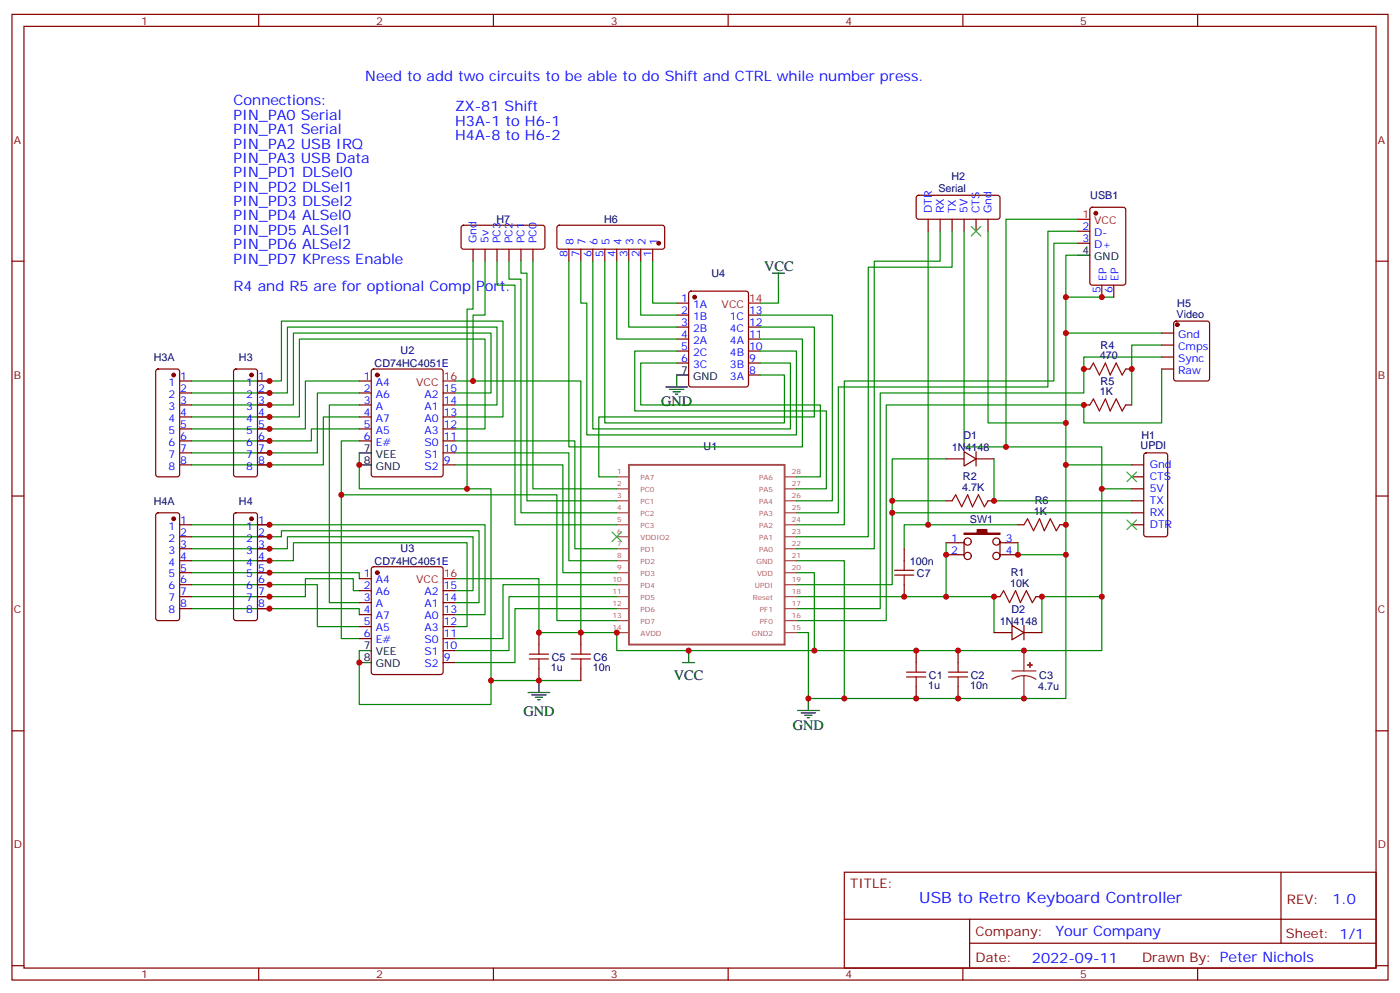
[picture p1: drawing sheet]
<svg xmlns="http://www.w3.org/2000/svg" width="412mm" height="292mm" viewBox="0 0 412 292" stroke-linecap="round" stroke-linejoin="round" font-family="sans-serif">
<g fill="none" stroke="#870000" stroke-width=".35">
<path d="M3.5 4.2h405.4v284.4h-405.4zM7.1 7.8h398.2v277.2h-398.2zM76.2 4.2v3.6M145.3 4.2v3.6M214.5 4.2v3.6M283.6 4.2v3.6M352.8 4.2v3.6M270.1 57.7l.5-.2 23.5 .1 .5 .6-.1 5.9-.6 .5-23.6-.1-.4-.6v-5.7zM3.5 76.9h3.6M136.1 66.5l.4-.2 23.6 .1 .4 .6-.1 5.9-.6 .5-23.5-.1-.5-.6v-5.7zM139.3 73.4v3.5M142.9 73.4v3.5"/>
<path d="M146.4 73.4v3.5M149.9 73.4v3.5M153.5 73.4v3.5M157 73.4v3.5M164.3 66.5l.4-.2h30.4l.5 .2 .2 .5v5.7l-.2 .5-.5 .2h-30.4l-.5-.3-.2-.4v-5.7zM167.6 73.4v3.5M171.1 73.4v3.5M174.6 73.4v3.5M178.2 73.4v3.5M181.7 73.4v3.5M185.2 73.4v3.5M188.7 73.4v3.5"/>
<path d="M192.3 73.4v3.5M273.4 64.6v3.5M276.9 64.6v3.5M280.5 64.6v3.5M284 64.6v3.5M287.5 64.6v3.5M291 64.6v3.5M317.5 71.6h3.5M317.5 68.1h3.5M321.3 61.2l.4-.2h9.2l.7 .5v21.8l-.5 .6-9.4 .1-.6-.5-.1-21.8zM405.3 76.9h3.6M199.3 89.3h3.5"/>
<path d="M199.3 92.8h3.5M199.3 96.3h3.5M199.3 99.8h3.5M203.1 85.9l.5-.2h16.2l.6 .5 .1 27-.5 .7h-16.4l-.7-.4-.1-27.1zM220.5 92.8h3.5M220.5 96.3h3.5M220.5 99.8h3.5M324.6 84v3.5M328.1 84v3.5M342.2 98.1h3.5M346 94.8l.4-.3h9.2l.7 .5v16.5l-.5 .6-9.4 .1-.6-.5-.1-16.5zM46.1 108.9l.5-.2h5.6l.5 .2 .2 .5v30.3l-.2 .5-.5 .2h-5.6l-.5-.2-.2-.5v-30.3z"/>
<path d="M52.9 119.2h3.5M52.9 112.2h3.5M52.9 115.7h3.5M69 108.9l.5-.2h5.6l.5 .2 .2 .5v30.3l-.2 .5-.5 .2h-5.6l-.5-.2-.2-.5v-30.3zM75.8 119.2h3.6M75.8 112.2h3.6M75.8 115.7h3.6M105.8 119.2h3.6M105.8 112.2h3.6M105.8 115.7h3.6M109.6 108.9l.5-.2h19.7l.7 .4v30.6l-.4 .7h-20l-.7-.5v-30.5zM130.5 119.2h3.6"/>
<path d="M130.5 115.7h3.6M199.3 103.4h3.5M199.3 106.9h3.5M220.5 103.4h3.5M220.5 106.9h3.5M220.5 110.4h3.5M319.3 119.2h1.7M319.3 108.7h1.7M331.6 119.2h1.8M331.6 108.7h1.8M342.2 108.7h3.5M342.2 101.6h3.5"/>
<path d="M342.2 105.1h3.5M52.9 136.9h3.5M52.9 122.8h3.5M52.9 126.3h3.5M52.9 129.8h3.5M52.9 133.3h3.5M75.8 136.9h3.6M75.8 122.8h3.6M75.8 126.3h3.6M75.8 129.8h3.6M75.8 133.3h3.6M105.8 122.8h3.6"/>
<path d="M105.8 126.3h3.6M105.8 129.8h3.6M130.5 136.9h3.6M130.5 122.8h3.6M130.5 126.3h3.6M130.5 129.8h3.6M130.5 133.3h3.6M278.7 135.1h5.3M284 133l3.5 2.1-3.5 2.1zM287.5 133v4.2M287.5 135.1h5.3M333.4 136.9h3.5"/>
<path d="M337.1 133.6l.5-.3h5.7l.6 .5 .1 23.5-.5 .7h-5.9l-.6-.4-.1-23.5zM3.5 146h3.6M46.1 151.2l.5-.2h5.6l.5 .2 .2 .5v30.3l-.2 .5-.5 .2h-5.6l-.5-.2-.2-.5v-30.3zM52.9 154.5h3.5M52.9 158h3.5M69 151.2l.5-.2h5.6l.5 .2 .2 .5v30.3l-.2 .5-.5 .2h-5.6l-.5-.2-.2-.5v-30.3zM75.8 154.5h3.6M75.8 158h3.6M278.7 147.5h1.8M278.7 159.8h5.3M284 159.5v4.2M291 147.5h1.8"/>
<path d="M294.6 159.8h5.3M294.6 159.5v4.2M299.9 154.5h1.7M312.2 154.5h1.8M333.4 154.5h3.5M333.4 140.4h3.5M333.4 143.9h3.5M333.4 147.5h3.5M333.4 151h3.5M405.3 146h3.6M52.9 175.7h3.5M52.9 161.6h3.5"/>
<path d="M52.9 165.1h3.5M52.9 168.6h3.5M52.9 172.2h3.5M52.9 179.2h3.5M75.8 175.7h3.6M75.8 161.6h3.6M75.8 165.1h3.6M75.8 168.6h3.6M75.8 172.2h3.6M75.8 179.2h3.6M105.8 170.4h3.6M105.8 173.9h3.6"/>
<path d="M105.8 177.4h3.6M109.6 167.1l.5-.2h19.7l.7 .4v30.6l-.4 .7h-20l-.7-.4v-30.6zM130.5 173.9h3.6M130.5 177.4h3.6M266.3 161.6v3.5M266.3 172.2v3.5M278.7 163.3h5.3M292.8 175.7h1.8M294.6 163.3h5.3M305.2 175.7h1.7M105.8 181h3.6M105.8 184.5h3.6"/>
<path d="M105.8 188h3.6M130.5 181h3.6M130.5 184.5h3.6M130.5 188h3.6M130.5 195.1h3.6M130.5 191.6h3.6M158.7 186.3v3.5M158.7 196.8v3.6M171.1 186.3v3.5M171.1 196.8v3.6M269.9 191.6v3.5M282.2 191.6v3.5"/>
<path d="M292.8 186.3h5.3M298.1 184.1l3.5 2.2-3.5 2.1zM301.6 186.3h5.3M301.6 184.1v4.3M3.5 215.2h3.6M269.9 202.1v3.6M282.2 202.1v3.6M405.3 215.2h3.6M248.7 256.8h156.6v28.2h-156.6zM377.3 256.8v20.9M248.7 270.7h156.5M285.6 277.7h119.6"/>
<path d="M285.6 270.7v14.1M3.5 284.3h3.6M76.2 285v3.6M145.3 285v3.6M214.5 285v3.6M283.6 285v3.6M352.8 285v3.6M405.3 284.3h3.6"/>
<circle cx="285" cy="159.5" r="1.06"/>
<circle cx="293.5" cy="159.5" r="1.06"/>
<circle cx="285" cy="163.7" r="1.06"/>
<circle cx="293.5" cy="163.7" r="1.06"/>
</g>
<g fill="none" stroke="#008700" stroke-width=".35">
<path d="M139.3 76.9v14.1h-1.7v52.9M142.9 76.9v15.9h-3.6v19.4M146.4 76.9v7.1h5.3v70.5h30M149.9 76.9v5.3h3.6v68.8h28.2M153.5 76.9v3.5h1.7v67.1h26.5M157 76.9v67h24.7M167.6 76.9v54.7h68.8v-31.8h-12.4M171.1 76.9v12.4h1.8v38.8h61.7v-24.7h-10.6M174.6 76.9v49.4h58.2v-19.4h-8.8M178.2 76.9v47.6h52.9v-14.1h-7.1M181.7 76.9v22.9h17.6M185.2 76.9v19.4h14.1"/>
<path d="M188.7 76.9v15.9h10.6M192.3 76.9v12.4h7M273.4 68.1v86.4h-7.1v7.1M276.9 68.1v8.8h-19.4v84.7h-22.9M280.5 68.1v10.6h-24.7v79.3h-21.2M284 68.1v63.5h40.6v12.3h8.8M291 68.1v56.4h23M317.5 68.1h-8.8v45.8h-61.8v37.1h-12.3M317.5 71.6h-7.1v40.6h-61.7v42.3h-14.1M317.5 64.6h-21.2v67M317.5 75.1h-3.5v49.4M224 92.8h21.2v54.7h-10.6"/>
<path d="M224 96.3h15.9v26.5h-63.5v17.6h5.3M229.3 84v5.3h-5.3M314 87.5h14.1M314 98.1h28.2M56.4 115.7h28.3v-19.4h61.7v22.9h-12.3M56.4 112.2h26.5v-17.7h65.3v28.3h-14.1M105.8 115.7h-12.3v17.6h-37.1M105.8 112.2h-15.8v14.1h-33.6M105.8 119.2h-8.8v58.2h8.8M134.1 112.2h37v74.1h10.6v5.3h142.9v-47.7M134.1 115.7h10.5v-17.6h-58.2v21.1h-30M199.3 103.4h-12.3v17.6h56.4v22.9h-8.8"/>
<path d="M199.3 106.9h-10.6v12.3h53v21.2h-7.1M342.2 108.7v15.8h-22.9v-5.3h-58.2v63.5h-26.5M342.2 105.1h-22.9v10.6h-60v63.5h-24.7M342.2 101.6h-8.8v17.6M56.4 122.8h31.8v-23h54.7v26.5h-8.8M105.8 122.8h-10.6v14.1h-38.8M105.8 126.3h-14.1v3.5h-35.3M105.8 133.3v10.6h38.8v56.5h26.5M105.8 129.8h-5.3v15.9h63.5v37h17.7M134.1 129.8h35.2v31.8h12.4M134.1 133.3h33.5v31.8h14.1M134.1 136.9h31.7v31.7h15.9"/>
<path d="M278.7 135.1h-15.9v37.1h-28.2M292.8 135.1v12.4h40.6M314 124.5v81.2h-75.9v-19.4h-3.5M314 136.9h19.4M56.4 154.5h86.5v26.5h-8.8M56.4 158h26.5v-1.7h58.2v21.1h-7M100.5 145.7v42.3h5.3M262.8 151h70.6M262.8 147.5h15.9M273.4 154.5h26.5M278.7 159.8v15.9M299.9 159.8v3.5h14.1"/>
<path d="M56.4 161.6h28.3v-3.6h54.6v15.9h-5.2M56.4 165.1h30v-5.3h51.2v24.7h-3.5M56.4 168.6h49.4v1.8M56.4 172.2h37.1v12.3h12.3M56.4 179.2h49.4v1.8M105.8 173.9h-1.7v-3.5h-14.1v5.3h-33.6M134.1 170.4h24.6v15.9h12.4M181.7 172.2h-33.5v15.8h-14.1M181.7 175.7h-31.8v15.9h-15.8M181.7 179.2h-30v15.9h-17.6M234.6 175.7h58.2v10.6M234.6 168.6h5.3v23"/>
<path d="M234.6 165.1h14.1v40.6M324.6 175.7h-17.7v10.6M105.8 191.6v15.8h38.8v-7"/>
</g>
<g fill="none" stroke="#a10000" stroke-width=".35">
<path d="M321 119.2l1.1-1.7 1.7 3.5 1.8-3.5 1.4 3.5 1.8-3.5 1.8 3.5 1-1.8M321 108.7l1.1-1.8 1.7 3.5 1.8-3.5 1.4 3.5 1.8-3.5 1.8 3.5 1-1.7M280.5 147.5l1-1.8 1.8 3.5 1.7-3.5 1.5 3.5 1.7-3.5 1.8 3.5 1-1.7M301.6 154.5l1.1-1.7 1.7 3.5 1.8-3.5 1.4 3.5 1.8-3.5 1.7 3.5 1.1-1.8M263.5 167.9h5.7M263.5 169.3h5.7M266.3 165.1v2.8M266.3 169.3v2.9M294.6 175.7l1-1.8 1.8 3.5 1.8-3.5 1.4 3.5 1.7-3.5 1.8 3.5 1.1-1.7M155.9 194h5.7M155.9 192.6h5.7M158.7 189.8v2.8"/>
<path d="M158.7 194v2.8M168.3 194h5.6M168.3 192.6h5.6M171.1 189.8v2.8M171.1 194v2.8M267.1 199.3h5.6M267.1 197.9h5.6M269.9 195.1v2.8M269.9 199.3v2.8M279.4 199.3h5.6M279.4 197.9h5.6M282.2 195.1v2.8"/>
<path d="M282.2 199.3v2.8"/>
</g>
<g fill="#870000" stroke="#870000" stroke-width=".35">
<path d="M284 157h3.9v-1.1h2.8v1.1h3.9v.3h-10.6z"/>
<circle cx="346.8" cy="95.6" r=".53"/>
<circle cx="322.8" cy="62.8" r=".53"/>
<circle cx="74.1" cy="110.4" r=".53"/>
<circle cx="74.1" cy="152.8" r=".53"/>
<circle cx="111.1" cy="168.6" r=".53"/>
<circle cx="111.1" cy="110.4" r=".53"/>
<circle cx="204.6" cy="87.5" r=".53"/>
<circle cx="194" cy="71.6" r=".53"/>
<circle cx="51.2" cy="110.4" r=".53"/>
<circle cx="51.2" cy="152.8" r=".53"/>
</g>
<g fill="none" stroke="#000" stroke-width=".35">
<path d="M317.5 75.1h3.5M227.5 80.4h3.6M229.3 80.4v3.6M196.1 113.9h6.4M197.2 114.7h4.2M198.3 115.4h2.1M199 116.1h.7M202.8 110.4h-3.5v3.5M105.8 133.3h3.6M105.8 136.9h3.6M105.8 195.1h3.6M105.8 191.6h3.6"/>
<path d="M201.1 195.1h3.5M202.8 191.6v3.5M155.6 203.9h6.3M156.6 204.6h4.3M157.7 205.3h2.1M158.4 206h.7M158.7 200.4v3.5M234.9 209.2h6.4M236 209.9h4.2M237.1 210.6h2.1M237.8 211.3h.7M238.1 205.7v3.5"/>
</g>
<path d="M317.5 64.6h3.5M220.5 89.3h3.5M130.5 112.2h3.6M130.5 170.4h3.6" fill="none" stroke="#f00" stroke-width=".35"/>
<path d="M185.3 136.9h45.8v52.9h-45.8z" fill="none" stroke="#a64a4a" stroke-width=".56"/>
<g fill="none" stroke="#a64a4a" stroke-width=".35">
<path d="M181.7 151h3.5M181.7 154.5h3.5M181.7 158h3.5M181.7 147.5h3.5M181.7 143.9h3.5M181.7 140.4h3.5M231.1 151h3.5M231.1 154.5h3.5M231.1 158h3.5M231.1 147.5h3.5M231.1 143.9h3.5M231.1 140.4h3.5"/>
<path d="M181.7 175.7h3.5M181.7 179.2h3.5M181.7 165.1h3.5M181.7 172.2h3.5M181.7 161.6h3.5M181.7 168.6h3.5M231.1 175.7h3.5M231.1 179.2h3.5M231.1 165.1h3.5M231.1 172.2h3.5M231.1 161.6h3.5M231.1 168.6h3.5"/>
<path d="M181.7 182.7h3.5M181.7 186.3h3.5M231.1 182.7h3.5M231.1 186.3h3.5"/>
</g>
<path d="M298.1 197.6h7.1M301.6 199l-1.8 .2-1.7 .8M301.6 199l1.9 .2 1.7 .8M301.6 191.6v6M301.6 199v6.7" fill="none" stroke="#8c2424" stroke-width=".35"/>
<g fill="#8c2424" stroke="#8c2424" stroke-width=".35">
<path d="M302.7 195.8h1.4z"/>
<path d="M303.4 195.1v1.4z"/>
</g>
<path d="M286.1 66.7l2.8 2.8M288.9 66.7l-2.8 2.8M332 139l2.8 2.8M334.8 139l-2.8 2.8M180.3 156.6l2.8 2.9M183.1 156.6l-2.8 2.9M332 153.1l2.8 2.8M334.8 153.1l-2.8 2.8" fill="none" stroke="#3c3" stroke-width=".35"/>
<g fill="#c00">
<circle cx="324.6" cy="87.5" r=".88"/>
<circle cx="314" cy="87.5" r=".88"/>
<circle cx="319.3" cy="119.2" r=".88"/>
<circle cx="319.3" cy="108.7" r=".88"/>
<circle cx="269.9" cy="191.6" r=".88"/>
<circle cx="269.9" cy="205.7" r=".88"/>
<circle cx="282.2" cy="191.6" r=".88"/>
<circle cx="282.2" cy="205.7" r=".88"/>
<circle cx="273.4" cy="154.5" r=".88"/>
<circle cx="314" cy="154.5" r=".88"/>
<circle cx="278.7" cy="163.3" r=".88"/>
<circle cx="278.7" cy="175.7" r=".88"/>
<circle cx="266.3" cy="175.7" r=".88"/>
<circle cx="292.8" cy="175.7" r=".88"/>
<circle cx="306.9" cy="175.7" r=".88"/>
<circle cx="324.6" cy="175.7" r=".88"/>
<circle cx="299.9" cy="163.3" r=".88"/>
<circle cx="292.8" cy="147.5" r=".88"/>
<circle cx="314" cy="136.9" r=".88"/>
<circle cx="324.6" cy="143.9" r=".88"/>
<circle cx="333.4" cy="108.7" r=".88"/>
<circle cx="296.3" cy="131.6" r=".88"/>
<circle cx="314" cy="98.1" r=".88"/>
<circle cx="314" cy="124.5" r=".88"/>
<circle cx="262.8" cy="151" r=".88"/>
<circle cx="262.8" cy="147.5" r=".88"/>
<circle cx="239.9" cy="191.6" r=".88"/>
<circle cx="314" cy="163.3" r=".88"/>
<circle cx="248.7" cy="205.7" r=".88"/>
<circle cx="238.1" cy="205.7" r=".88"/>
<circle cx="158.8" cy="200.4" r=".88"/>
<circle cx="301.6" cy="191.6" r=".88"/>
<circle cx="301.6" cy="205.7" r=".88"/>
<circle cx="171.1" cy="186.3" r=".88"/>
<circle cx="181.7" cy="186.3" r=".88"/>
<circle cx="202.8" cy="191.6" r=".88"/>
<circle cx="158.8" cy="186.3" r=".88"/>
<circle cx="144.6" cy="200.4" r=".88"/>
<circle cx="100.5" cy="145.7" r=".88"/>
<circle cx="105.8" cy="195.1" r=".88"/>
<circle cx="105.8" cy="136.9" r=".88"/>
<circle cx="79.4" cy="112.2" r=".88"/>
<circle cx="79.4" cy="115.7" r=".88"/>
<circle cx="79.4" cy="119.2" r=".88"/>
<circle cx="79.4" cy="122.8" r=".88"/>
<circle cx="79.4" cy="126.3" r=".88"/>
<circle cx="79.4" cy="129.8" r=".88"/>
<circle cx="79.4" cy="133.3" r=".88"/>
<circle cx="79.4" cy="136.9" r=".88"/>
<circle cx="79.4" cy="154.5" r=".88"/>
<circle cx="79.4" cy="158" r=".88"/>
<circle cx="79.4" cy="161.6" r=".88"/>
<circle cx="79.4" cy="165.1" r=".88"/>
<circle cx="79.4" cy="168.6" r=".88"/>
<circle cx="79.4" cy="172.2" r=".88"/>
<circle cx="79.4" cy="175.7" r=".88"/>
<circle cx="79.4" cy="179.2" r=".88"/>
<circle cx="139.3" cy="112.2" r=".88"/>
<circle cx="137.6" cy="143.9" r=".88"/>
</g>
<text font-size="4.6" fill="#00f" x="270.8" y="265.8">USB to Retro Keyboard Controller</text>
<g font-size="4.2" fill="#00f">
<text x="107.6" y="24">Need to add two circuits to be able to do Shift and CTRL while number press.</text>
<text x="68.8" y="31">Connections:</text>
<text x="68.8" y="35.3">PIN_PA0 Serial</text>
<text x="134.1" y="32.8">ZX-81 Shift</text>
<text x="68.8" y="39.5">PIN_PA1 Serial</text>
<text x="134.1" y="37">H3A-1 to H6-1</text>
<text x="134.1" y="41.3">H4A-8 to H6-2</text>
<text x="68.8" y="43.7">PIN_PA2 USB IRQ</text>
<text x="68.8" y="48">PIN_PA3 USB Data</text>
<text x="68.8" y="52.2">PIN_PD1 DLSel0</text>
<text x="68.8" y="56.4">PIN_PD2 DLSel1</text>
<text x="68.8" y="60.7">PIN_PD3 DLSel2</text>
<text x="68.8" y="64.9">PIN_PD4 ALSel0</text>
<text x="68.8" y="69.1">PIN_PD5 ALSel1</text>
<text x="68.8" y="73.4">PIN_PD6 ALSel2</text>
<text x="68.8" y="77.6">PIN_PD7 KPress Enable</text>
<text x="68.8" y="85.7">R4 and R5 are for optional Comp Port.</text>
<text x="392.5" y="266.1">1.0</text>
<text x="310.9" y="275.6">Your Company</text>
<text x="304" y="283.4">2022-09-11</text>
</g>
<g font-size="4.2">
<text x="225.1" y="79.7">VCC</text>
<text x="194.7" y="119.6">GND</text>
<text x="198.5" y="200.1">VCC</text>
<text x="154.2" y="210.7">GND</text>
<text x="233.5" y="214.8">GND</text>
</g>
<g font-size="3.9" fill="#800">
<text x="250.5" y="261.4">TITLE:</text>
<text x="379.1" y="266.1">REV:</text>
<text x="287.4" y="275.6">Company:</text>
<text x="378.7" y="276.2">Sheet: 1/1</text>
<text x="287.4" y="283.3">Date:</text>
<text x="336.4" y="283.4">Drawn By: Peter Nichols</text>
</g>
<g font-size="3.2" fill="#800">
<text x="41.6" y="7.2">1</text>
<text x="110.8" y="7.2">2</text>
<text x="179.9" y="7.2">3</text>
<text x="249.1" y="7.2">4</text>
<text x="318.2" y="7.2">5</text>
<text x="4.1" y="42.3">A</text>
<text x="405.9" y="42.3">A</text>
<text x="4.1" y="111.5">B</text>
<text x="405.9" y="111.5">B</text>
<text x="4.1" y="180.6">C</text>
<text x="405.9" y="180.6">C</text>
<text x="4.1" y="249.8">D</text>
<text x="405.9" y="249.8">D</text>
<text x="41.6" y="288">1</text>
<text x="110.8" y="288">2</text>
<text x="179.9" y="288">3</text>
<text x="249.1" y="288">4</text>
<text x="318.2" y="288">5</text>
</g>
<g font-size="3.2" fill="#000080">
<text x="280.3" y="53.1">H2</text>
<text x="276.4" y="56.4">Serial</text>
<text x="321.2" y="58.6">USB1</text>
<text x="146.2" y="65.7">H7</text>
<text x="178" y="65.7">H6</text>
<text x="209.6" y="81.5">U4</text>
<text x="346.6" y="93.5">Video</text>
<text x="346.8" y="90.3">H5</text>
<text x="45.3" y="106.3">H3A</text>
<text x="70.4" y="106.3">H3</text>
<text x="118" y="104.2">U2</text>
<text x="324" y="105.8">470</text>
<text x="324.2" y="102.7">R4</text>
<text x="110.4" y="108.1">CD74HC4051E</text>
<text x="324.2" y="113.2">R5</text>
<text x="324" y="116.4">1K</text>
<text x="283.8" y="129.2">D1</text>
<text x="336.2" y="129.1">H1</text>
<text x="207.3" y="132.5">U1</text>
<text x="280.4" y="132.8">1N4148</text>
<text x="336" y="132.3">UPDI</text>
<text x="283.6" y="141.3">R2</text>
<text x="45.3" y="148.6">H4A</text>
<text x="70.4" y="148.6">H4</text>
<text x="283.4" y="144.6">4.7K</text>
<text x="304.8" y="148.5">R6</text>
<text x="285.7" y="153.9">SW1</text>
<text x="304.6" y="151.7">1K</text>
<text x="110.4" y="166.3">CD74HC4051E</text>
<text x="118" y="162.5">U3</text>
<text x="268" y="166.2">100n</text>
<text x="270.1" y="169.8">C7</text>
<text x="297.5" y="172.9">10K</text>
<text x="297.8" y="169.7">R1</text>
<text x="294.5" y="183.9">1N4148</text>
<text x="297.9" y="180.4">D2</text>
<text x="162.3" y="197.7">1u</text>
<text x="162.5" y="194.5">C5</text>
<text x="174.6" y="197.7">10n</text>
<text x="174.9" y="194.5">C6</text>
<text x="273.4" y="203">1u</text>
<text x="273.6" y="199.8">C1</text>
<text x="285.8" y="203">10n</text>
<text x="286" y="199.8">C2</text>
<text x="305.9" y="203.1">4.7u</text>
<text x="306.2" y="199.8">C3</text>
</g>
<g font-size="3.2" fill="#00f">
<text x="274.5" y="62.8" transform="rotate(-90 274.5 62.8)">DTR</text>
<text x="278" y="62.8" transform="rotate(-90 278 62.8)">RX</text>
<text x="281.5" y="62.8" transform="rotate(-90 281.5 62.8)">TX</text>
<text x="285" y="62.8" transform="rotate(-90 285 62.8)">5V</text>
<text x="288.6" y="62.8" transform="rotate(-90 288.6 62.8)">CTS</text>
<text x="292.1" y="62.8" transform="rotate(-90 292.1 62.8)">Gnd</text>
<text x="140.4" y="71.6" transform="rotate(-90 140.4 71.6)">Gnd</text>
<text x="143.9" y="71.6" transform="rotate(-90 143.9 71.6)">5v</text>
<text x="147.5" y="71.6" transform="rotate(-90 147.5 71.6)">PC3</text>
<text x="151" y="71.6" transform="rotate(-90 151 71.6)">PC2</text>
<text x="154.5" y="71.6" transform="rotate(-90 154.5 71.6)">PC1</text>
<text x="158" y="71.6" transform="rotate(-90 158 71.6)">PC0</text>
<text x="318.8" y="71.3">3</text>
<text x="318.8" y="67.7">2</text>
<text x="322.3" y="69.5">D-</text>
<text x="167.2" y="75.6" transform="rotate(-90 167.2 75.6)">8</text>
<text x="169" y="72.1" transform="rotate(-90 169 72.1)">8</text>
<text x="170.7" y="75.6" transform="rotate(-90 170.7 75.6)">7</text>
<text x="172.5" y="72.1" transform="rotate(-90 172.5 72.1)">7</text>
<text x="174.3" y="75.6" transform="rotate(-90 174.3 75.6)">6</text>
<text x="176" y="72.1" transform="rotate(-90 176 72.1)">6</text>
<text x="177.8" y="75.6" transform="rotate(-90 177.8 75.6)">5</text>
<text x="179.6" y="72.1" transform="rotate(-90 179.6 72.1)">5</text>
<text x="181.3" y="75.6" transform="rotate(-90 181.3 75.6)">4</text>
<text x="183.1" y="72.1" transform="rotate(-90 183.1 72.1)">4</text>
<text x="184.9" y="75.6" transform="rotate(-90 184.9 75.6)">3</text>
<text x="186.6" y="72.1" transform="rotate(-90 186.6 72.1)">3</text>
<text x="188.4" y="75.6" transform="rotate(-90 188.4 75.6)">2</text>
<text x="190.1" y="72.1" transform="rotate(-90 190.1 72.1)">2</text>
<text x="191.9" y="75.6" transform="rotate(-90 191.9 75.6)">1</text>
<text x="193.7" y="72.1" transform="rotate(-90 193.7 72.1)">1</text>
<text x="322.3" y="73">D+</text>
<text x="326" y="82.7" transform="rotate(-90 326 82.7)">EP</text>
<text x="329.5" y="82.7" transform="rotate(-90 329.5 82.7)">EP</text>
<text x="200.7" y="88.9">1</text>
<text x="324.2" y="86.2" transform="rotate(-90 324.2 86.2)">5</text>
<text x="327.7" y="86.2" transform="rotate(-90 327.7 86.2)">6</text>
<text x="200.7" y="92.4">2</text>
<text x="200.7" y="96">3</text>
<text x="204.2" y="90.7">1A</text>
<text x="204.2" y="94.2">1B</text>
<text x="214.9" y="94.2">1C</text>
<text x="220.7" y="96">12</text>
<text x="220.7" y="92.4">13</text>
<text x="200.7" y="99.5">4</text>
<text x="204.2" y="97.7">2B</text>
<text x="204.2" y="101.2">2A</text>
<text x="214.9" y="97.7">4C</text>
<text x="215" y="101.2">4A</text>
<text x="220.7" y="99.5">11</text>
<text x="347" y="99.5">Gnd</text>
<text x="200.7" y="103">5</text>
<text x="200.7" y="106.5">6</text>
<text x="204.2" y="104.8">2C</text>
<text x="215" y="104.8">4B</text>
<text x="220.7" y="106.5">9</text>
<text x="220.7" y="103">10</text>
<text x="347" y="103">Cmps</text>
<text x="347" y="106.5">Sync</text>
<text x="49.6" y="113.6">1</text>
<text x="53.1" y="111.8">1</text>
<text x="72.5" y="113.6">1</text>
<text x="76" y="111.8">1</text>
<text x="107.2" y="111.8">1</text>
<text x="110.7" y="113.6">A4</text>
<text x="204.2" y="108.3">3C</text>
<text x="215" y="108.3">3B</text>
<text x="215" y="111.8">3A</text>
<text x="220.7" y="110.1">8</text>
<text x="347" y="110.1">Raw</text>
<text x="49.6" y="117.1">2</text>
<text x="53.1" y="115.4">2</text>
<text x="53.1" y="118.9">3</text>
<text x="72.5" y="117.1">2</text>
<text x="76" y="115.4">2</text>
<text x="76" y="118.9">3</text>
<text x="107.2" y="115.4">2</text>
<text x="107.2" y="118.9">3</text>
<text x="110.7" y="117.1">A6</text>
<text x="125" y="117.1">A2</text>
<text x="130.7" y="118.9">14</text>
<text x="130.7" y="115.4">15</text>
<text x="49.6" y="120.6">3</text>
<text x="49.6" y="124.2">4</text>
<text x="53.1" y="122.4">4</text>
<text x="53.1" y="125.9">5</text>
<text x="72.5" y="120.6">3</text>
<text x="72.5" y="124.2">4</text>
<text x="76" y="122.4">4</text>
<text x="76" y="125.9">5</text>
<text x="107.2" y="122.4">4</text>
<text x="107.2" y="125.9">5</text>
<text x="110.7" y="120.6">A</text>
<text x="110.7" y="124.2">A7</text>
<text x="125" y="124.2">A0</text>
<text x="125" y="120.6">A1</text>
<text x="130.7" y="125.9">12</text>
<text x="130.7" y="122.4">13</text>
<text x="49.6" y="127.7">5</text>
<text x="49.6" y="131.2">6</text>
<text x="53.1" y="129.5">6</text>
<text x="72.5" y="127.7">5</text>
<text x="72.5" y="131.2">6</text>
<text x="76" y="129.5">6</text>
<text x="107.2" y="129.5">6</text>
<text x="110.7" y="127.7">A5</text>
<text x="110.7" y="131.2">E#</text>
<text x="125" y="131.2">S0</text>
<text x="125" y="127.7">A3</text>
<text x="130.7" y="129.5">11</text>
<text x="49.6" y="134.8">7</text>
<text x="53.1" y="133">7</text>
<text x="53.1" y="136.5">8</text>
<text x="72.5" y="134.8">7</text>
<text x="76" y="133">7</text>
<text x="76" y="136.5">8</text>
<text x="125" y="134.8">S1</text>
<text x="130.7" y="136.5">9</text>
<text x="130.7" y="133">10</text>
<text x="338.7" y="137.9">Gnd</text>
<text x="49.6" y="138.3">8</text>
<text x="72.5" y="138.3">8</text>
<text x="125" y="138.3">S2</text>
<text x="338.7" y="141.5">CTS</text>
<text x="338.7" y="145">5V</text>
<text x="338.7" y="148.5">TX</text>
<text x="49.6" y="155.9">1</text>
<text x="53.1" y="154.2">1</text>
<text x="72.5" y="155.9">1</text>
<text x="76" y="154.2">1</text>
<text x="338.7" y="152">RX</text>
<text x="338.7" y="155.6">DTR</text>
<text x="49.6" y="159.5">2</text>
<text x="53.1" y="157.7">2</text>
<text x="53.1" y="161.2">3</text>
<text x="72.5" y="159.5">2</text>
<text x="76" y="157.7">2</text>
<text x="76" y="161.2">3</text>
<text x="280.2" y="159.5">1</text>
<text x="296.3" y="159.5">3</text>
<text x="49.6" y="163">3</text>
<text x="49.6" y="166.5">4</text>
<text x="53.1" y="164.7">4</text>
<text x="72.5" y="163">3</text>
<text x="72.5" y="166.5">4</text>
<text x="76" y="164.7">4</text>
<text x="280.2" y="163">2</text>
<text x="296.3" y="163">4</text>
<text x="49.6" y="170">5</text>
<text x="49.6" y="173.6">6</text>
<text x="53.1" y="168.3">5</text>
<text x="53.1" y="171.8">6</text>
<text x="72.5" y="170">5</text>
<text x="72.5" y="173.6">6</text>
<text x="76" y="168.3">5</text>
<text x="76" y="171.8">6</text>
<text x="107.2" y="170">1</text>
<text x="107.2" y="173.6">2</text>
<text x="110.7" y="171.8">A4</text>
<text x="130.7" y="173.6">15</text>
<text x="49.6" y="177.1">7</text>
<text x="53.1" y="175.3">7</text>
<text x="53.1" y="178.9">8</text>
<text x="72.5" y="177.1">7</text>
<text x="76" y="175.3">7</text>
<text x="76" y="178.9">8</text>
<text x="107.2" y="177.1">3</text>
<text x="110.7" y="175.3">A6</text>
<text x="110.7" y="178.9">A</text>
<text x="125" y="178.9">A1</text>
<text x="125" y="175.3">A2</text>
<text x="130.7" y="177.1">14</text>
<text x="49.6" y="180.6">8</text>
<text x="72.5" y="180.6">8</text>
<text x="107.2" y="180.6">4</text>
<text x="107.2" y="184.1">5</text>
<text x="110.7" y="182.4">A7</text>
<text x="110.7" y="185.9">A5</text>
<text x="125" y="185.9">A3</text>
<text x="125" y="182.4">A0</text>
<text x="130.7" y="184.1">12</text>
<text x="130.7" y="180.6">13</text>
<text x="107.2" y="187.7">6</text>
<text x="110.7" y="189.4">E#</text>
<text x="125" y="189.4">S0</text>
<text x="130.7" y="191.2">10</text>
<text x="130.7" y="187.7">11</text>
<text x="125" y="196.5">S2</text>
<text x="125" y="193">S1</text>
<text x="130.7" y="194.7">9</text>
</g>
<g font-size="3.2" fill="#f00">
<text x="318.8" y="64.2">1</text>
<text x="322.3" y="66">VCC</text>
<text x="220.7" y="88.9">14</text>
<text x="212.6" y="90.7">VCC</text>
<text x="122.6" y="113.6">VCC</text>
<text x="130.7" y="111.8">16</text>
<text x="122.6" y="171.8">VCC</text>
<text x="130.7" y="170">16</text>
</g>
<g font-size="3.2">
<text x="318.8" y="74.8">4</text>
<text x="322.3" y="76.6">GND</text>
<text x="200.7" y="110.1">7</text>
<text x="204.2" y="111.8">GND</text>
<text x="107.2" y="133">7</text>
<text x="107.2" y="136.5">8</text>
<text x="110.7" y="134.8">VEE</text>
<text x="110.7" y="138.3">GND</text>
<text x="107.2" y="191.2">7</text>
<text x="107.2" y="194.7">8</text>
<text x="110.7" y="193">VEE</text>
<text x="110.7" y="196.5">GND</text>
</g>
<g font-size="2.1" fill="#a54b4b">
<text x="181.8" y="143.2">2</text>
<text x="181.8" y="139.7">1</text>
<text x="188.7" y="141.4">PA7</text>
<text x="223.6" y="141.4">PA6</text>
<text x="233.3" y="143.2">27</text>
<text x="233.3" y="139.7">28</text>
<text x="181.8" y="146.8">3</text>
<text x="188.7" y="145">PC0</text>
<text x="188.7" y="148.5">PC1</text>
<text x="223.6" y="148.5">PA4</text>
<text x="223.6" y="145">PA5</text>
<text x="233.3" y="146.8">26</text>
<text x="181.8" y="150.3">4</text>
<text x="181.8" y="153.8">5</text>
<text x="188.7" y="152">PC2</text>
<text x="188.7" y="155.6">PC3</text>
<text x="223.6" y="152">PA3</text>
<text x="223.6" y="155.6">PA2</text>
<text x="233.3" y="150.3">25</text>
<text x="233.3" y="153.8">24</text>
<text x="181.8" y="157.3">6</text>
<text x="181.8" y="160.9">7</text>
<text x="188.7" y="159.1">VDDIO2</text>
<text x="223.6" y="159.1">PA1</text>
<text x="233.3" y="157.3">23</text>
<text x="233.3" y="160.9">22</text>
<text x="181.8" y="164.4">8</text>
<text x="181.8" y="167.9">9</text>
<text x="188.7" y="166.1">PD2</text>
<text x="188.7" y="162.6">PD1</text>
<text x="222.9" y="166.1">GND</text>
<text x="223.6" y="162.6">PA0</text>
<text x="233.3" y="164.4">21</text>
<text x="233.3" y="167.9">20</text>
<text x="180.4" y="171.5">10</text>
<text x="188.7" y="173.2">PD4</text>
<text x="188.7" y="169.7">PD3</text>
<text x="222.4" y="173.2">UPDI</text>
<text x="223" y="169.7">VDD</text>
<text x="233.3" y="171.5">19</text>
<text x="180.4" y="178.5">12</text>
<text x="180.4" y="175">11</text>
<text x="188.7" y="176.7">PD5</text>
<text x="221.8" y="176.7">Reset</text>
<text x="233.3" y="175">18</text>
<text x="233.3" y="178.5">17</text>
<text x="180.4" y="182">13</text>
<text x="180.4" y="185.6">14</text>
<text x="188.7" y="180.3">PD6</text>
<text x="188.7" y="183.8">PD7</text>
<text x="223.9" y="180.3">PF1</text>
<text x="223.9" y="183.8">PF0</text>
<text x="233.3" y="182">16</text>
<text x="233.3" y="185.6">15</text>
<text x="188.7" y="187.3">AVDD</text>
<text x="221.5" y="187.3">GND2</text>
</g>
</svg>
